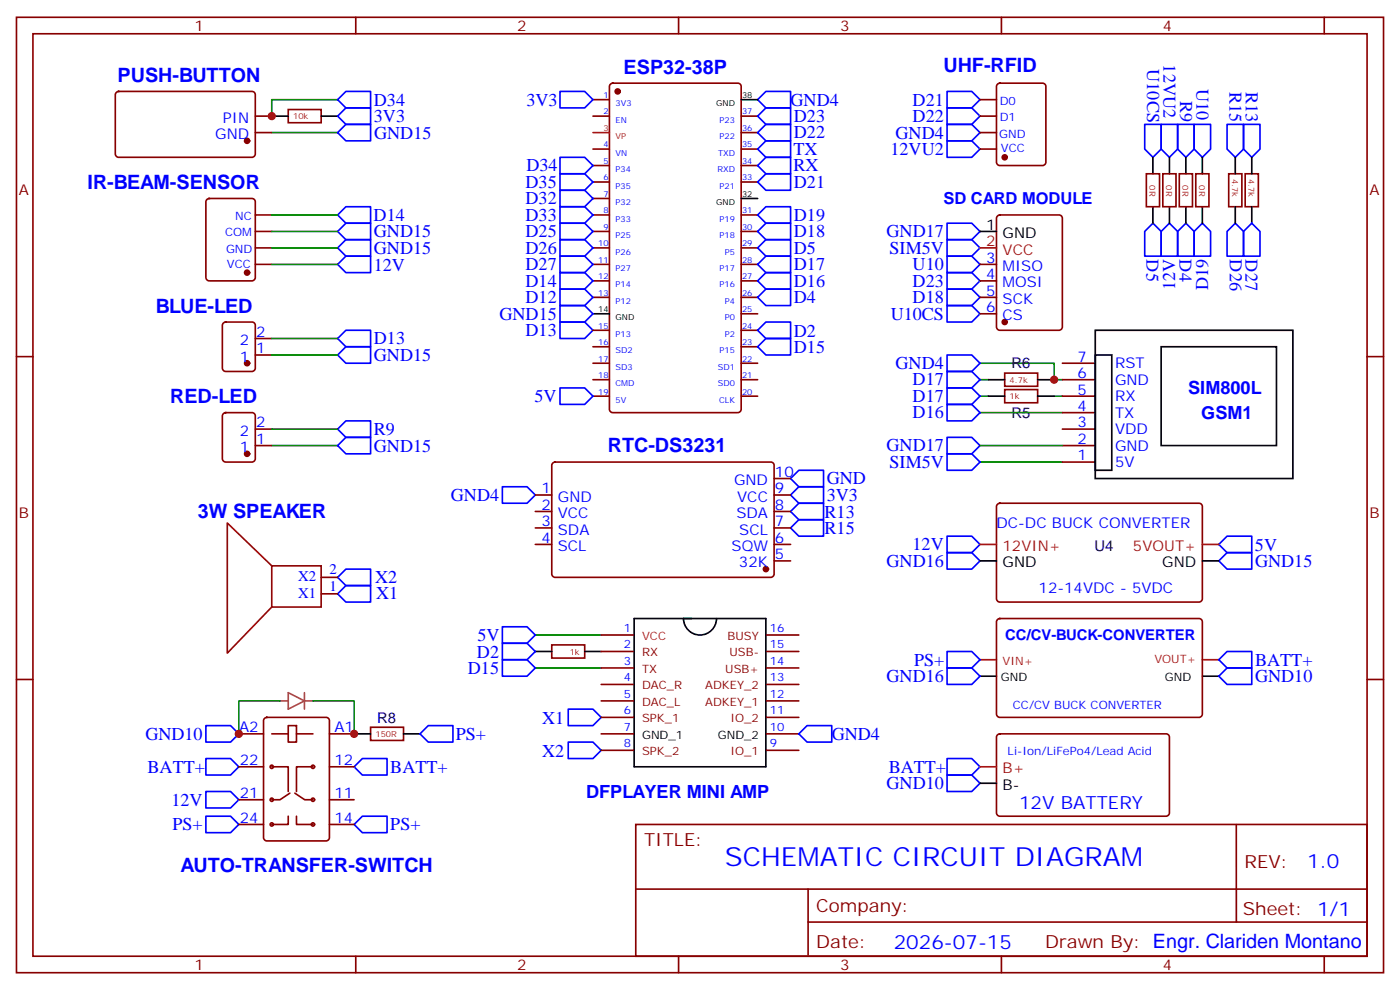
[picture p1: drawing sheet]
<svg xmlns="http://www.w3.org/2000/svg" width="300mm" height="212mm" viewBox="0 0 300 212" stroke-linecap="round" stroke-linejoin="round" font-family="sans-serif">
<g fill="none" stroke="#00f" stroke-width=".35">
<path d="M119.9 19.6h5.3l1.8 1.7-1.8 1.8h-5.3zM164 19.6h5.3v3.5h-5.3l-1.7-1.8zM202.8 19.6h5.3l1.8 1.7-1.8 1.8h-5.3zM72.3 21.3l1.8-1.7h5.3v3.5h-5.3zM74.1 26.6h5.3v3.6h-5.3l-1.8-1.8zM74.1 23.1h5.3v3.5h-5.3l-1.8-1.7zM119.9 37.2h5.3l1.8 1.8-1.8 1.7h-5.3zM119.9 33.7h5.3l1.8 1.8-1.8 1.7h-5.3zM162.3 39l1.7-1.8h5.3v3.5h-5.3zM162.3 35.5l1.7-1.8h5.3v3.5h-5.3zM162.3 28.4l1.7-1.8h5.3v3.6h-5.3zM162.3 31.9l1.7-1.7h5.3v3.5h-5.3z"/>
<path d="M164 23.1h5.3v3.5h-5.3l-1.7-1.7zM202.8 23.1h5.3l1.8 1.8-1.8 1.7h-5.3zM202.8 26.6h5.3l1.8 1.8-1.8 1.8h-5.3zM202.8 30.2h5.3l1.8 1.7-1.8 1.8h-5.3zM245.2 26.6h3.5v5.3l-1.8 1.8-1.7-1.8zM248.7 26.6h3.5v5.3l-1.7 1.8-1.8-1.8zM252.2 26.6h3.6v5.3l-1.8 1.8-1.8-1.8zM255.8 26.6h3.5v5.3l-1.8 1.8-1.7-1.8zM262.8 26.6h3.5v5.3l-1.7 1.8-1.8-1.8zM266.3 26.6h3.6v5.3l-1.8 1.8-1.8-1.8zM72.3 56.6l1.8-1.7h5.3v3.5h-5.3zM72.3 46l1.8-1.7h5.3v3.5h-5.3z"/>
<path d="M72.3 49.6l1.8-1.8h5.3v3.5h-5.3zM72.3 53.1l1.8-1.8h5.3v3.6h-5.3zM119.9 47.8h5.3l1.8 1.8-1.8 1.7h-5.3zM119.9 44.3h5.3l1.8 1.7-1.8 1.8h-5.3zM119.9 40.7h5.3l1.8 1.8-1.8 1.8h-5.3zM119.9 58.4h5.3l1.8 1.7-1.8 1.8h-5.3zM119.9 51.3h5.3l1.8 1.8-1.8 1.8h-5.3zM119.9 54.9h5.3l1.8 1.7-1.8 1.8h-5.3zM162.3 53.1l1.7-1.8h5.3v3.6h-5.3zM162.3 49.6l1.7-1.8h5.3v3.5h-5.3zM162.3 46l1.7-1.7h5.3v3.5h-5.3zM162.3 56.6l1.7-1.7h5.3v3.5h-5.3z"/>
<path d="M202.8 58.4h5.3l1.8 1.7-1.8 1.8h-5.3zM202.8 54.9h5.3l1.8 1.7-1.8 1.8h-5.3zM202.8 47.8h5.3l1.8 1.8-1.8 1.7h-5.3zM202.8 51.3h5.3l1.8 1.8-1.8 1.8h-5.3zM246.9 47.8l1.8 1.8v5.3h-3.5v-5.3zM250.5 47.8l1.7 1.8v5.3h-3.5v-5.3zM254 47.8l1.8 1.8v5.3h-3.6v-5.3zM257.5 47.8l1.8 1.8v5.3h-3.5v-5.3zM264.6 47.8l1.7 1.8v5.3h-3.5v-5.3zM266.3 49.6l1.8-1.8 1.8 1.8v5.3h-3.6zM72.3 72.5l1.8-1.8h5.3v3.6h-5.3zM74.1 74.3h5.3v3.5h-5.3l-1.8-1.8z"/>
<path d="M119.9 69h5.3l1.8 1.7-1.8 1.8h-5.3zM119.9 65.4h5.3l1.8 1.8-1.8 1.8h-5.3zM119.9 61.9h5.3l1.8 1.8-1.8 1.7h-5.3zM162.3 70.7l1.7-1.7h5.3v3.5h-5.3zM162.3 60.1l1.7-1.7h5.3v3.5h-5.3zM162.3 63.7l1.7-1.8h5.3v3.5h-5.3zM162.3 74.3l1.7-1.8h5.3v3.5h-5.3zM202.8 76h5.3l1.8 1.8-1.8 1.8h-5.3zM202.8 65.4h5.3l1.8 1.8-1.8 1.8h-5.3zM202.8 61.9h5.3l1.8 1.8-1.8 1.7h-5.3zM202.8 79.6h5.3l1.8 1.7-1.8 1.8h-5.3zM72.3 91.9l1.8-1.8h5.3v3.6h-5.3z"/>
<path d="M72.3 95.4l1.8-1.7h5.3v3.5h-5.3zM119.9 83.1h5.3l1.8 1.7-1.8 1.8h-5.3zM202.8 83.1h5.3l1.8 1.7-1.8 1.8h-5.3zM202.8 86.6h5.3l1.8 1.8-1.8 1.7h-5.3zM202.8 97.2h5.3l1.8 1.8-1.8 1.7h-5.3zM202.8 93.7h5.3l1.8 1.7-1.8 1.8h-5.3zM107.6 104.2h5.3l1.8 1.8-1.8 1.8h-5.3zM171.1 111.3h5.3v3.5h-5.3l-1.8-1.7zM171.1 107.8h5.3v3.5h-5.3l-1.8-1.8zM171.1 100.7h5.3v3.5h-5.3l-1.8-1.7zM171.1 104.2h5.3v3.6h-5.3l-1.8-1.8zM202.8 114.8h5.3l1.8 1.8-1.8 1.8h-5.3z"/>
<path d="M202.8 118.4h5.3l1.8 1.7-1.8 1.8h-5.3zM262.8 114.8h5.3v3.6h-5.3l-1.7-1.8zM74.1 125.4h5.3v3.5h-5.3l-1.8-1.7zM74.1 121.9h5.3v3.5h-5.3l-1.8-1.8zM107.6 134.2h5.3l1.8 1.8-1.8 1.8h-5.3zM107.6 137.8h5.3l1.8 1.7-1.8 1.8h-5.3zM202.8 139.5h5.3l1.8 1.8-1.8 1.8h-5.3zM261.1 120.1l1.7-1.7h5.3v3.5h-5.3zM44.1 155.4h5.3l1.8 1.8-1.8 1.7h-5.3zM90 157.2l1.7-1.8h5.3v3.5h-5.3zM107.6 141.3h5.3l1.8 1.8-1.8 1.7h-5.3zM121.7 158.9h5.3l1.8 1.8-1.8 1.8h-5.3z"/>
<path d="M121.7 151.9h5.3l1.8 1.7-1.8 1.8h-5.3zM172.9 155.4h5.3v3.5h-5.3l-1.8-1.7zM202.8 143.1h5.3l1.8 1.7-1.8 1.8h-5.3zM261.1 141.3l1.7-1.8h5.3v3.6h-5.3zM261.1 144.8l1.7-1.7h5.3v3.5h-5.3zM44.1 174.8h5.3l1.8 1.8-1.8 1.7h-5.3zM44.1 162.5h5.3l1.8 1.7-1.8 1.8h-5.3zM44.1 169.5h5.3l1.8 1.8-1.8 1.7h-5.3zM75.8 176.6l1.8-1.8h5.3v3.5h-5.3zM75.8 164.2l1.8-1.7h5.3v3.5h-5.3zM202.8 166h5.3l1.8 1.7-1.8 1.8h-5.3zM202.8 162.5h5.3l1.8 1.7-1.8 1.8h-5.3z"/>
</g>
<g fill="none" stroke="#870000" stroke-width=".35">
<path d="M3.5 3.7h292.8v204.6h-292.8zM7.1 7.2h285.7v197.6h-285.7zM24.9 19.8l.5-.2h28.6a.71 .71 0 0 1 .7 .7v12.7a.76 .76 0 0 1-.7 .7h-28.6a.76 .76 0 0 1-.7-.7v-12.7zM76.2 3.7v3.5M130.8 18l.4-.2h26.8a.71 .71 0 0 1 .7 .7v69.2a.76 .76 0 0 1-.7 .7h-26.8a.76 .76 0 0 1-.7-.7v-69.2zM145.3 3.7v3.5M213.7 18l.4-.2h9.2a.71 .71 0 0 1 .7 .7v16.2a.76 .76 0 0 1-.7 .8h-9.2a.76 .76 0 0 1-.7-.8v-16.2zM214.5 3.7v3.5M283.6 3.7v3.5M54.7 24.9h3.5M54.7 28.4h3.5M61.7 23.5h7.1v2.8h-7.1z"/>
<path d="M127 21.3h3.5M127 24.9h3.5M127 31.9h3.5M127 35.5h3.5M127 39h3.5M158.7 24.9h3.6M158.7 31.9h3.6M158.7 35.5h3.6M158.7 39h3.6M158.7 28.4h3.6M209.9 21.3h3.5M209.9 24.9h3.5"/>
<path d="M209.9 31.9h3.5M209.9 28.4h3.5M245.5 37.2h2.9v7.1h-2.9zM249.1 37.2h2.8v7.1h-2.8zM252.6 37.2h2.8v7.1h-2.8zM256.1 37.2h2.8v7.1h-2.8zM263.2 37.2h2.8v7.1h-2.8zM266.7 37.2h2.8v7.1h-2.8zM44.3 42.7l.5-.2h9.2a.71 .71 0 0 1 .7 .7v16.2a.76 .76 0 0 1-.7 .7h-9.2a.76 .76 0 0 1-.7-.7v-16.2zM54.7 46h3.5M54.7 49.6h3.5M54.7 53.1h3.5"/>
<path d="M54.7 56.6h3.5M127 42.5h3.5M127 46h3.5M127 49.6h3.5M127 53.1h3.5M127 56.6h3.5M158.7 46h3.6M158.7 49.6h3.6M158.7 53.1h3.6M158.7 56.6h3.6M209.9 56.6h3.5M213.7 46.2l.4-.2h12.7a.71 .71 0 0 1 .7 .7v23.3a.76 .76 0 0 1-.7 .7h-12.7a.76 .76 0 0 1-.7-.7v-23.3z"/>
<path d="M3.5 76.4h3.6M47.9 69.2l.4-.2h5.7a.71 .71 0 0 1 .7 .7v9.1a.76 .76 0 0 1-.7 .8h-5.7a.76 .76 0 0 1-.7-.8v-9.1zM54.7 76h3.5M54.7 72.5h3.5M127 60.1h3.5M127 63.7h3.5M127 70.7h3.5M127 74.3h3.5M127 77.8h3.5M158.7 60.1h3.6M158.7 63.7h3.6M158.7 70.7h3.6"/>
<path d="M158.7 74.3h3.6M158.7 77.8h3.6M158.7 67.2h3.6M209.9 60.1h3.5M209.9 63.7h3.5M209.9 67.2h3.5M215.2 79.9h7v2.8h-7zM227.5 77.8h7.1M292.8 76.4h3.5M47.9 88.6l.4-.2h5.7a.71 .71 0 0 1 .7 .7v9.1a.76 .76 0 0 1-.7 .8h-5.7a.76 .76 0 0 1-.7-.8v-9.1zM54.7 95.4h3.5M54.7 91.9h3.5"/>
<path d="M118.4 99.2l.5-.2h46.2a.71 .71 0 0 1 .7 .7v23.2a.76 .76 0 0 1-.7 .7h-46.2a.76 .76 0 0 1-.7-.7v-23.2zM127 81.3h3.5M127 84.8h3.5M158.7 81.3h3.6M158.7 84.8h3.6M215.2 83.4h7v2.9h-7zM227.5 81.3h7.1M227.5 84.8h7.1M227.5 99h7.1M227.5 95.4h7.1M227.5 91.9h7.1M227.5 88.4h7.1"/>
<path d="M114.7 116.6h3.5M114.7 113.1h3.5M114.7 109.5h3.5M114.7 106h3.5M165.8 116.6h3.5M165.8 113.1h3.5M165.8 109.5h3.5M165.8 106h3.5M165.8 102.5h3.5M213.7 108l.4-.2h42.7a.71 .71 0 0 1 .7 .7v19.7a.76 .76 0 0 1-.7 .7h-42.7a.76 .76 0 0 1-.7-.7v-19.7zM68.8 127.2h3.5M68.8 123.6h3.5"/>
<path d="M118.2 138.1h7v2.8h-7zM128.8 136h6.9M128.8 139.5h6.9M164.2 136h6.9M164.2 139.5h6.9M165.8 120.1h3.5M213.7 132.7l.4-.2h42.7a.71 .71 0 0 1 .7 .7v19.7a.76 .76 0 0 1-.7 .7h-42.7a.76 .76 0 0 1-.7-.7v-19.7zM3.5 145.5h3.6M51.2 157.2h5.2M56.7 153.8l.4-.2h12.7a.71 .71 0 0 1 .8 .7v25.1a.76 .76 0 0 1-.8 .7h-12.7a.76 .76 0 0 1-.7-.7v-25.1zM58.2 157.2h3.5M61.7 155.4h1.8v3.5h-1.8z"/>
<path d="M63.5 157.2h3.5M70.6 157.2h5.2M79.4 155.8h7v2.8h-7zM128.8 157.2h6.9M128.8 150.1h6.9M128.8 146.6h6.9M128.8 153.6h6.9M128.8 143.1h6.9M164.2 157.2h6.9M164.2 150.1h6.9M164.2 146.6h6.9M164.2 153.6h6.9"/>
<path d="M164.2 143.1h6.9M213.7 157.4l.4-.2h35.7a.71 .71 0 0 1 .7 .7v16.2a.76 .76 0 0 1-.7 .7h-35.7a.76 .76 0 0 1-.7-.7v-16.2zM292.8 145.5h3.5M51.2 176.6h5.2M51.2 164.2h5.2M51.2 171.3h5.2M58.2 164.2h3.5v5.3M61.7 174.8v1.8h-3.5M62.1 169.9l-2.1 1.4h-1.8M63.1 169.9l2.2 1.4h1.7M63.5 174.8v1.8h3.5M67 164.2h-3.5v5.3"/>
<path d="M70.6 176.6h5.2M70.6 164.2h5.2M70.6 171.3h5.2M128.8 160.7h6.9M136.2 176.6h156.6v28.2h-156.6zM164.2 160.7h6.9M264.8 176.6v20.9M136.2 190.4h156.5M173.1 197.5h119.6M173.1 190.4v14.1M76.2 204.8v3.5M145.3 204.8v3.5"/>
<path d="M214.5 204.8v3.5M283.6 204.8v3.5"/>
<circle cx="58.2" cy="164.2" r=".35"/>
<circle cx="58.2" cy="171.3" r=".35"/>
<circle cx="58.2" cy="176.6" r=".35"/>
<circle cx="67" cy="171.3" r=".35"/>
<circle cx="67" cy="164.2" r=".35"/>
<circle cx="67" cy="176.6" r=".35"/>
</g>
<g fill="none" stroke="#000" stroke-width=".35">
<path d="M58.2 24.9h3.5M68.8 24.9h3.5M158.7 21.3h3.6M246.9 33.7v3.5M250.5 33.7v3.5M254 33.7v3.5M257.5 33.7v3.5M264.6 33.7v3.5M268.1 33.7v3.5M158.7 42.5h3.6M209.9 49.6h3.5M246.9 44.3v3.5"/>
<path d="M250.5 44.3v3.5M254 44.3v3.5M257.5 44.3v3.5M264.6 44.3v3.5M268.1 44.3v3.5M127 67.2h3.5M234.6 76h3.5v24.7h-3.5zM234.6 70.7h42.3v31.8h-42.3zM248.7 74.3h24.7v21.1h-24.7zM211.7 81.3h3.5M211.7 84.8h3.5M222.2 81.3h3.6"/>
<path d="M222.2 84.8h3.6M114.7 139.5h3.5M125.2 139.5h3.6M135.8 132.5h28.2v31.7h-28.2zM146.4 132.5h1.8zM146.4 132.5a3.5 3.5 0 0 0 3.5 3.5 3.5 3.5 0 0 0 3.6-3.5M209.9 120.1h3.5M257.5 120.1h3.6M75.8 157.2h3.6M86.4 157.2h3.6M209.9 144.8h3.5M257.5 144.8h3.6"/>
<path d="M209.9 167.7h3.5"/>
</g>
<g fill="none" stroke="#008700" stroke-width=".35">
<path d="M58.2 28.4h14.1M72.3 21.3h-14.1v3.6M58.2 46h14.1M58.2 49.6h14.1M58.2 56.6h14.1M58.2 53.1h14.1M58.2 76h14.1M58.2 72.5h14.1M209.9 77.8h15.9v3.5h1.7M58.2 95.4h14.1M58.2 91.9h14.1M209.9 84.8h1.8"/>
<path d="M209.9 81.3h1.8M209.9 88.4h17.6M209.9 99h17.6M209.9 95.4h17.6M225.8 84.8h1.7M114.7 136h14.1M60 150.1h-8.8v7.1M67 150.1h8.8v7.1M114.7 143.1h14.1"/>
</g>
<g fill="#870000" stroke="#870000" stroke-width=".35">
<circle cx="132.3" cy="19.6" r=".53"/>
<circle cx="164" cy="121.9" r=".53"/>
<circle cx="52.9" cy="77.8" r=".53"/>
<circle cx="215.2" cy="69" r=".53"/>
<circle cx="52.9" cy="97.2" r=".53"/>
<circle cx="52.9" cy="30.2" r=".53"/>
<circle cx="52.9" cy="58.4" r=".53"/>
<circle cx="215.2" cy="33.7" r=".53"/>
</g>
<path d="M127 28.4h3.5M209.9 53.1h3.5M209.9 116.6h3.5M257.5 116.6h3.6M209.9 141.3h3.5M257.5 141.3h3.6M209.9 164.2h3.5" fill="none" stroke="#f00" stroke-width=".35"/>
<path d="M60 150.1h1.7M61.7 148.3l3.5 1.8-3.5 1.8zM65.2 148.3v3.6M65.3 150.1h1.7" fill="none" stroke="#a64a4a" stroke-width=".35"/>
<path d="M58.2 121.2h10.6v8.8h-10.6zM58.2 121.2l-9.5-9.2v27.9l9.5-9.9" fill="none" stroke="#a10000" stroke-width=".35"/>
<g fill="#c00">
<circle cx="225.8" cy="81.3" r=".88"/>
<circle cx="58.2" cy="24.9" r=".88"/>
<circle cx="75.8" cy="157.2" r=".88"/>
<circle cx="51.2" cy="157.2" r=".88"/>
</g>
<text font-size="5.6" fill="#00f" x="155.2" y="185.4">SCHEMATIC CIRCUIT DIAGRAM</text>
<g font-size="4.2" fill="#00f">
<text x="25.2" y="17.6">PUSH-BUTTON</text>
<text x="133.6" y="15.8">ESP32-38P</text>
<text x="202.1" y="15.4">UHF-RFID</text>
<text x="18.8" y="40.5">IR-BEAM-SENSOR</text>
<text x="33.4" y="66.9">BLUE-LED</text>
<text x="36.5" y="86.3">RED-LED</text>
<text x="130.2" y="96.8">RTC-DS3231</text>
<text x="42.4" y="111">3W SPEAKER</text>
<text x="280" y="185.8">1.0</text>
<text x="38.6" y="186.8">AUTO-TRANSFER-SWITCH</text>
<text x="191.4" y="203.2">2026-07-15</text>
</g>
<g font-size="3.9" fill="#00f">
<text x="245.7" y="14.9" transform="rotate(90 245.7 14.9)">U10CS</text>
<text x="249.2" y="13.8" transform="rotate(90 249.2 13.8)">12VU2</text>
<text x="80.1" y="22.7">D34</text>
<text x="112.8" y="22.6">3V3</text>
<text x="169.3" y="22.6">GND4</text>
<text x="195.5" y="22.6">D21</text>
<text x="252.7" y="21.5" transform="rotate(90 252.7 21.5)">R9</text>
<text x="256.3" y="19.1" transform="rotate(90 256.3 19.1)">U10</text>
<text x="263.3" y="19.7" transform="rotate(90 263.3 19.7)">R15</text>
<text x="266.9" y="19.7" transform="rotate(90 266.9 19.7)">R13</text>
<text x="80.1" y="26.2">3V3</text>
<text x="80.1" y="29.7">GND15</text>
<text x="170" y="29.7">D22</text>
<text x="170" y="26.1">D23</text>
<text x="191.8" y="29.7">GND4</text>
<text x="195.5" y="26.1">D22</text>
<text x="170" y="33.2">TX</text>
<text x="190.7" y="33.2">12VU2</text>
<text x="112.6" y="40.2">D35</text>
<text x="112.8" y="36.7">D34</text>
<text x="170" y="36.7">RX</text>
<text x="170" y="40.2">D21</text>
<text x="80" y="47.2">D14</text>
<text x="112.6" y="47.3">D33</text>
<text x="112.6" y="43.8">D32</text>
<text x="170" y="47.3">D19</text>
<text x="80.1" y="50.8">GND15</text>
<text x="112.6" y="50.8">D25</text>
<text x="170" y="50.8">D18</text>
<text x="189.9" y="50.8">GND17</text>
<text x="80.1" y="58">12V</text>
<text x="80.1" y="54.3">GND15</text>
<text x="112.6" y="54.3">D26</text>
<text x="112.6" y="57.9">D27</text>
<text x="170" y="54.3">D5</text>
<text x="170" y="57.9">D17</text>
<text x="190.5" y="54.3">SIM5V</text>
<text x="195.5" y="57.9">U10</text>
<text x="245.6" y="55.6" transform="rotate(90 245.6 55.6)">D5</text>
<text x="252.6" y="55.6" transform="rotate(90 252.6 55.6)">D4</text>
<text x="263.4" y="55.6" transform="rotate(90 263.4 55.6)">D26</text>
<text x="266.8" y="55.6" transform="rotate(90 266.8 55.6)">D27</text>
<text x="112.6" y="64.9">D12</text>
<text x="112.6" y="61.4">D14</text>
<text x="170" y="61.4">D16</text>
<text x="170" y="65">D4</text>
<text x="195.5" y="64.9">D18</text>
<text x="195.5" y="61.4">D23</text>
<text x="251.7" y="62" transform="rotate(-90 251.7 62)">12V</text>
<text x="258.8" y="62" transform="rotate(-90 258.8 62)">D19</text>
<text x="107" y="68.5">GND15</text>
<text x="112.6" y="72">D13</text>
<text x="190.8" y="68.5">U10CS</text>
<text x="80.1" y="73.7">D13</text>
<text x="80.1" y="77.4">GND15</text>
<text x="170" y="72.1">D2</text>
<text x="170" y="75.6">D15</text>
<text x="191.8" y="79.1">GND4</text>
<text x="195.5" y="82.5">D17</text>
<text x="114.5" y="86.1">5V</text>
<text x="195.5" y="86.1">D17</text>
<text x="195.5" y="89.6">D16</text>
<text x="254.5" y="84.4">SIM800L</text>
<text x="257.3" y="89.7">GSM1</text>
<text x="80.1" y="93.2">R9</text>
<text x="80.1" y="96.8">GND15</text>
<text x="189.9" y="96.7">GND17</text>
<text x="190.5" y="100.2">SIM5V</text>
<text x="96.6" y="107.3">GND4</text>
<text x="177.1" y="103.7">GND</text>
<text x="177.1" y="107.3">3V3</text>
<text x="176.6" y="110.8">R13</text>
<text x="176.6" y="114.4">R15</text>
<text x="195.5" y="117.8">12V</text>
<text x="268.8" y="118">5V</text>
<text x="80.3" y="124.8">X2</text>
<text x="189.9" y="121.4">GND16</text>
<text x="268.8" y="121.5">GND15</text>
<text x="80.6" y="128.3">X1</text>
<text x="102.3" y="137.2">5V</text>
<text x="102.2" y="140.9">D2</text>
<text x="195.8" y="142.6">PS+</text>
<text x="268.8" y="142.6">BATT+</text>
<text x="100.2" y="144.4">D15</text>
<text x="189.9" y="146.1">GND16</text>
<text x="268.8" y="146.1">GND10</text>
<text x="116.1" y="155">X1</text>
<text x="31.1" y="158.4">GND10</text>
<text x="97.6" y="158.5">PS+</text>
<text x="178.1" y="158.4">GND4</text>
<text x="31.6" y="165.5">BATT+</text>
<text x="83.6" y="165.5">BATT+</text>
<text x="116.1" y="162">X2</text>
<text x="190.3" y="165.5">BATT+</text>
<text x="36.7" y="172.5">12V</text>
<text x="125.6" y="170.9">DFPLAYER MINI AMP</text>
<text x="189.9" y="169">GND10</text>
<text x="218.3" y="173.3">12V BATTERY</text>
<text x="36.9" y="177.8">PS+</text>
<text x="83.6" y="177.8">PS+</text>
</g>
<g font-size="3.9" fill="#800">
<text x="137.9" y="181.2">TITLE:</text>
<text x="266.6" y="185.8">REV:</text>
<text x="174.8" y="195.4">Company:</text>
<text x="266.2" y="196">Sheet: 1/1</text>
<text x="174.8" y="203">Date:</text>
<text x="223.9" y="203.1">Drawn By: Engr. Clariden Montano</text>
</g>
<text font-size="3.5" fill="#00f" x="202.1" y="43.7">SD CARD MODULE</text>
<g font-size="3.2" fill="#800">
<text x="41.6" y="6.7">1</text>
<text x="110.8" y="6.7">2</text>
<text x="179.9" y="6.7">3</text>
<text x="249.1" y="6.7">4</text>
<text x="4.1" y="41.8">A</text>
<text x="293.3" y="41.8">A</text>
<text x="4.1" y="110.9">B</text>
<text x="293.3" y="110.9">B</text>
<text x="41.6" y="207.8">1</text>
<text x="110.8" y="207.8">2</text>
<text x="179.9" y="207.8">3</text>
<text x="249.1" y="207.8">4</text>
</g>
<g font-size="3.2" fill="#00f">
<text x="46.1" y="29.8">GND</text>
<text x="47.8" y="26.3">PIN</text>
<text x="211.2" y="59.8">4</text>
<text x="211.2" y="56.3">3</text>
<text x="214.7" y="58">MISO</text>
<text x="211.2" y="63.3">5</text>
<text x="214.7" y="65.1">SCK</text>
<text x="214.7" y="61.6">MOSI</text>
<text x="211.2" y="66.9">6</text>
<text x="214.7" y="68.6">CS</text>
<text x="51.4" y="77.4">1</text>
<text x="51.4" y="73.9">2</text>
<text x="54.9" y="75.7">1</text>
<text x="54.9" y="72.1">2</text>
<text x="230.8" y="77.4">7</text>
<text x="230.8" y="81">6</text>
<text x="238.8" y="82.4">GND</text>
<text x="238.8" y="78.8">RST</text>
<text x="230.8" y="88">4</text>
<text x="230.8" y="84.5">5</text>
<text x="238.8" y="89.4">TX</text>
<text x="238.8" y="85.9">RX</text>
<text x="51.4" y="93.3">2</text>
<text x="54.9" y="95.1">1</text>
<text x="54.9" y="91.5">2</text>
<text x="230.8" y="95.1">2</text>
<text x="230.8" y="91.5">3</text>
<text x="238.8" y="93">VDD</text>
<text x="51.4" y="96.8">1</text>
<text x="230.8" y="98.6">1</text>
<text x="238.8" y="100">5V</text>
<text x="238.8" y="96.5">GND</text>
<text x="116" y="105.7">1</text>
<text x="119.5" y="107.4">GND</text>
<text x="157.2" y="103.9">GND</text>
<text x="157.9" y="107.4">VCC</text>
<text x="166" y="105.7">9</text>
<text x="166" y="102.1">10</text>
<text x="116" y="109.2">2</text>
<text x="116" y="112.7">3</text>
<text x="119.5" y="110.9">VCC</text>
<text x="157.7" y="110.9">SDA</text>
<text x="166" y="112.7">7</text>
<text x="166" y="109.2">8</text>
<text x="213.4" y="113.1">DC-DC BUCK CONVERTER</text>
<text x="116" y="116.2">4</text>
<text x="119.5" y="114.5">SDA</text>
<text x="119.5" y="118">SCL</text>
<text x="156.7" y="118">SQW</text>
<text x="158.4" y="114.5">SCL</text>
<text x="166" y="119.8">5</text>
<text x="166" y="116.2">6</text>
<text x="63.9" y="124.5">X2</text>
<text x="70.6" y="122.9">2</text>
<text x="158.3" y="121.5">32K</text>
<text x="63.9" y="128.1">X1</text>
<text x="70.6" y="126.5">1</text>
<text x="222.5" y="127.1">12-14VDC - 5VDC</text>
<text x="215.3" y="137.1">CC/CV-BUCK-CONVERTER</text>
<text x="51.2" y="156.8">A2</text>
<text x="71.6" y="156.8">A1</text>
<text x="51.4" y="163.9">22</text>
<text x="71.6" y="163.9">12</text>
<text x="51.4" y="170.9">21</text>
<text x="71.6" y="170.9">11</text>
<text x="51.4" y="176.2">24</text>
<text x="71.6" y="176.2">14</text>
</g>
<g font-size="3.2" fill="#f00">
<text x="211.2" y="52.7">2</text>
<text x="214.7" y="54.5">VCC</text>
<text x="214.7" y="118">12VIN+</text>
<text x="242.7" y="118">5VOUT+</text>
<text x="214.7" y="165.6">B+</text>
</g>
<g font-size="3.2">
<text x="211.2" y="49.2">1</text>
<text x="214.7" y="51">GND</text>
<text x="214.7" y="121.5">GND</text>
<text x="248.9" y="121.5">GND</text>
<text x="214.7" y="169.2">B-</text>
</g>
<g font-size="3.2" fill="#000080">
<text x="216.6" y="78.9">R6</text>
<text x="216.6" y="89.5">R5</text>
<text x="234.4" y="117.9">U4</text>
<text x="80.8" y="154.7">R8</text>
</g>
<g font-size="2.5" fill="#00f">
<text x="214.1" y="22.4">D0</text>
<text x="214" y="29.5">GND</text>
<text x="214.1" y="25.9">D1</text>
<text x="214.4" y="32.6">VCC</text>
<text x="50.4" y="47.1">NC</text>
<text x="48.2" y="50.6">COM</text>
<text x="48.4" y="54.2">GND</text>
<text x="48.6" y="57.3">VCC</text>
<text x="133.6" y="135.3">1</text>
<text x="164.9" y="135.3">16</text>
<text x="133.6" y="138.8">2</text>
<text x="133.6" y="142.4">3</text>
<text x="164.9" y="142.4">14</text>
<text x="164.9" y="138.8">15</text>
<text x="133.6" y="149.4">5</text>
<text x="133.6" y="145.9">4</text>
<text x="164.9" y="149.4">12</text>
<text x="164.9" y="145.9">13</text>
<text x="133.6" y="152.9">6</text>
<text x="164.9" y="152.9">11</text>
<text x="217" y="151.9">CC/CV BUCK CONVERTER</text>
<text x="133.6" y="156.5">7</text>
<text x="133.6" y="160">8</text>
<text x="164.9" y="156.5">10</text>
<text x="164.9" y="160">9</text>
<text x="215.8" y="161.7">Li-Ion/LiFePo4/Lead Acid</text>
</g>
<g font-size="2.5" fill="#f00">
<text x="137.5" y="137">VCC</text>
<text x="214.7" y="142.3">VIN+</text>
<text x="247.2" y="142">VOUT+</text>
</g>
<g font-size="2.5" fill="#800">
<text x="155.9" y="137">BUSY</text>
<text x="137.5" y="140.6">RX</text>
<text x="156.3" y="140.6">USB-</text>
<text x="137.5" y="147.6">DAC_R</text>
<text x="137.5" y="144.1">TX</text>
<text x="151" y="147.6">ADKEY_2</text>
<text x="155.4" y="144.1">USB+</text>
<text x="137.5" y="151.1">DAC_L</text>
<text x="137.5" y="154.7">SPK_1</text>
<text x="151" y="151.1">ADKEY_1</text>
<text x="156.4" y="154.7">IO_2</text>
<text x="137.5" y="161.7">SPK_2</text>
<text x="156.4" y="161.7">IO_1</text>
</g>
<g font-size="2.5">
<text x="214.4" y="145.9">GND</text>
<text x="249.5" y="145.9">GND</text>
<text x="137.5" y="158.2">GND_1</text>
<text x="153.8" y="158.2">GND_2</text>
</g>
<g font-size="1.8" fill="#00f">
<text x="129.2" y="21">1</text>
<text x="131.8" y="22.8">3V3</text>
<text x="129.2" y="24.5">2</text>
<text x="131.8" y="26.3">EN</text>
<text x="154.1" y="29.8">P22</text>
<text x="154.1" y="26.3">P23</text>
<text x="158.9" y="28">36</text>
<text x="158.9" y="24.5">37</text>
<text x="129.2" y="31.6">4</text>
<text x="129.2" y="35.1">5</text>
<text x="131.8" y="33.3">VN</text>
<text x="153.8" y="33.3">TXD</text>
<text x="158.9" y="35.1">34</text>
<text x="158.9" y="31.6">35</text>
<text x="129.2" y="38.6">6</text>
<text x="131.8" y="36.9">P34</text>
<text x="131.8" y="40.4">P35</text>
<text x="153.7" y="36.9">RXD</text>
<text x="154.1" y="40.4">P21</text>
<text x="158.9" y="38.6">33</text>
<text x="129.2" y="42.2">7</text>
<text x="129.2" y="45.7">8</text>
<text x="131.8" y="43.9">P32</text>
<text x="131.8" y="47.4">P33</text>
<text x="154.1" y="47.4">P19</text>
<text x="158.9" y="45.7">31</text>
<text x="128.1" y="52.7">10</text>
<text x="129.2" y="49.2">9</text>
<text x="131.8" y="51">P25</text>
<text x="154.1" y="51">P18</text>
<text x="158.9" y="52.7">29</text>
<text x="158.9" y="49.2">30</text>
<text x="128.1" y="56.3">11</text>
<text x="128.1" y="59.8">12</text>
<text x="131.8" y="54.5">P26</text>
<text x="131.8" y="58">P27</text>
<text x="154.1" y="58">P17</text>
<text x="155.3" y="54.5">P5</text>
<text x="158.9" y="59.8">27</text>
<text x="158.9" y="56.3">28</text>
<text x="128.1" y="63.3">13</text>
<text x="131.8" y="61.6">P14</text>
<text x="131.8" y="65.1">P12</text>
<text x="154.1" y="61.6">P16</text>
<text x="155.3" y="65.1">P4</text>
<text x="158.9" y="63.3">26</text>
<text x="128.1" y="70.4">15</text>
<text x="155.3" y="68.6">P0</text>
<text x="158.9" y="70.4">24</text>
<text x="158.9" y="66.9">25</text>
<text x="128.1" y="73.9">16</text>
<text x="128.1" y="77.4">17</text>
<text x="131.8" y="72.1">P13</text>
<text x="131.8" y="75.7">SD2</text>
<text x="154.1" y="75.7">P15</text>
<text x="155.3" y="72.1">P2</text>
<text x="158.9" y="77.4">22</text>
<text x="158.9" y="73.9">23</text>
<text x="128.1" y="81">18</text>
<text x="131.8" y="79.2">SD3</text>
<text x="131.8" y="82.7">CMD</text>
<text x="153.8" y="82.7">SD0</text>
<text x="153.8" y="79.2">SD1</text>
<text x="158.9" y="81">21</text>
<text x="128.1" y="84.5">19</text>
<text x="131.8" y="86.3">5V</text>
<text x="154" y="86.3">CLK</text>
<text x="158.9" y="84.5">20</text>
</g>
<g font-size="1.8">
<text x="153.4" y="22.8">GND</text>
<text x="158.9" y="21">38</text>
<text x="153.4" y="43.9">GND</text>
<text x="158.9" y="42.2">32</text>
<text x="128.1" y="66.9">14</text>
<text x="131.8" y="68.6">GND</text>
</g>
<g font-size="1.8" fill="#f00">
<text x="62.8" y="25.6">10k</text>
<text x="129.2" y="28">3</text>
<text x="131.8" y="29.8">VP</text>
<text x="246.2" y="39.7" transform="rotate(90 246.2 39.7)">0R</text>
<text x="249.8" y="39.7" transform="rotate(90 249.8 39.7)">0R</text>
<text x="253.3" y="39.7" transform="rotate(90 253.3 39.7)">0R</text>
<text x="256.8" y="39.7" transform="rotate(90 256.8 39.7)">0R</text>
<text x="263.9" y="38.3" transform="rotate(90 263.9 38.3)">4.7k</text>
<text x="267.4" y="38.3" transform="rotate(90 267.4 38.3)">4.7k</text>
<text x="216.3" y="82">4.7k</text>
<text x="216.3" y="85.5">1k</text>
<text x="122" y="140.2">1k</text>
<text x="80.4" y="157.9">150R</text>
</g>
</svg>
